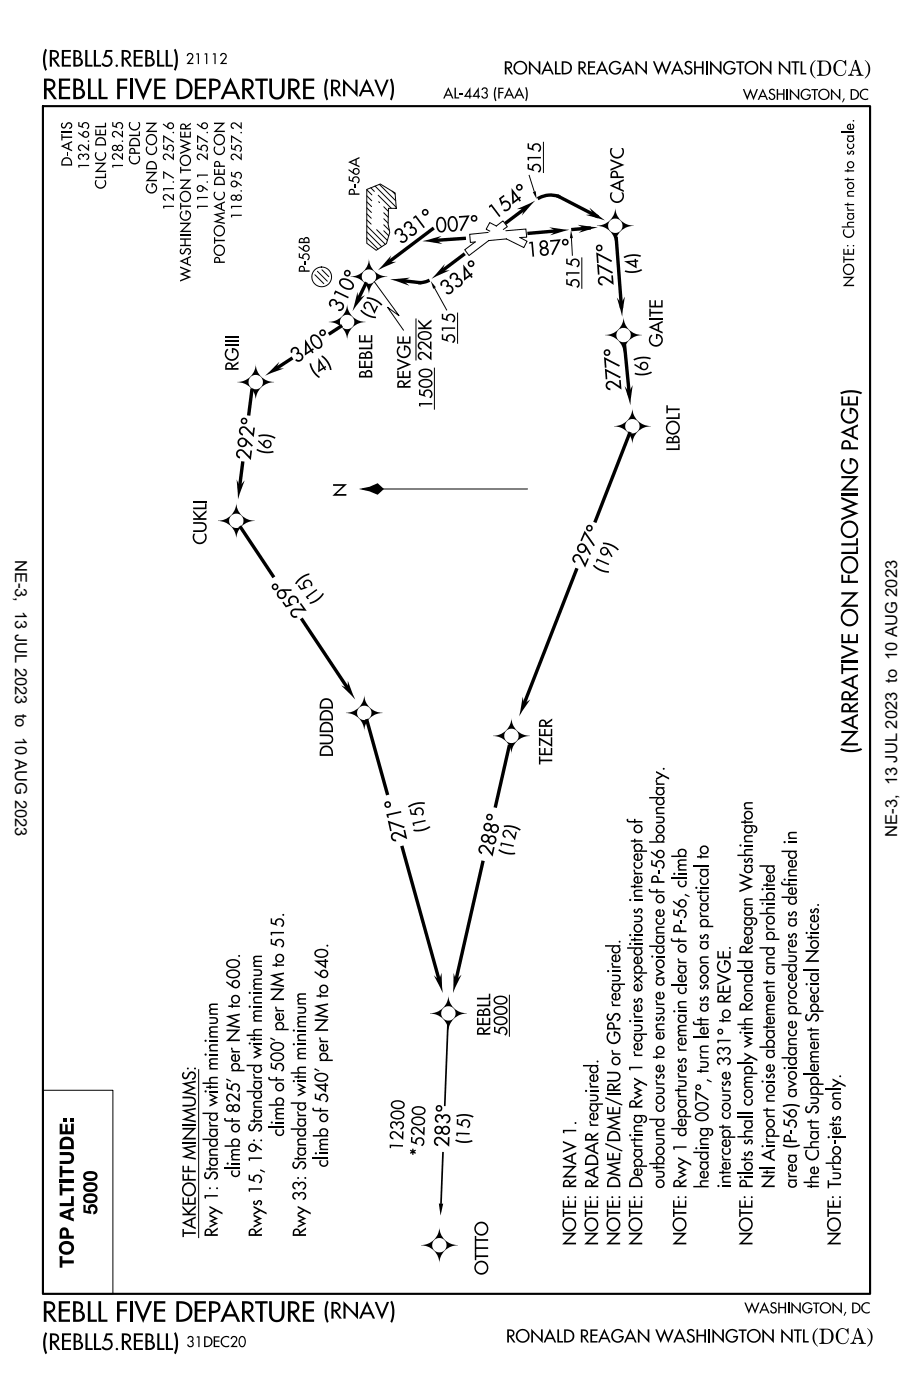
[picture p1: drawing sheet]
<svg xmlns="http://www.w3.org/2000/svg" width="137mm" height="210mm" viewBox="0 0 137 210" stroke-linecap="round" stroke-linejoin="round" font-family="sans-serif">
<g fill="none" stroke="#000" stroke-width=".15">
<path d="M54.9 35.6l1.7 1.7M54.9 30.2l.7 .7M54.9 31.1l.7 .7M54.9 33.8l.8 .8M54.9 28.4l.8 .8M54.9 28.4l2-.9 2.2 1.4 .2 2.3h-1.2v2.3l.2 1.3-.5 1.7-1.5 1-1.4-1.1zM54.9 29.3l.7 .7M54.9 34.7l2.2 2.2M54.9 32l.7 .7M54.9 32.9l.6 .6M55.5 28.1l.5 .5M55.7 34.6l2 2"/>
<path d="M56.1 27.9l3.2 3.1M56.4 34.4l1.6 1.6M56.6 29.2l2 2M56.7 30.2l.1 .1M56.8 27.6l2.4 2.4M57.4 34.5l.8 .8M57.4 31.8l.7 .7M57.4 32.7l.7 .7M57.4 33.6l.9 .9M57.4 30.9l.7 .7M58.7 28.6l.4 .5M73 34.8l-2.7 .3 .1 1.2 .7-.1-1.5 1.2 .6 .8 2.9-2.2 2.7-.2"/>
<path d="M75.4 34.3l.5-.4-.6-.8-1 .7-1-.5-.5 1 .5 .3M75.7 34.5l3-.2 .1 1.2-1 .1 1.1 .5-.5 1-2.6-1.3M79.2 26.3l.8 2.6M81.3 21.3v4.5M87.1 38.6v4.6M47.1 41.1l1.4 1.4M47.5 40.6l1.5 1.5M48.2 40.4l1 1M56 42.2l3.7 5.1-1.7-1.3 2.4 3.4M62.3 47.7v6.2M64.9 42.9l2 3.5M65 55.1v6.1"/>
<path d="M68.5 46.9v4.5M54.3 73.2h24.6M76.2 149v6.1M6.4 163.2h10.5v30.5h-10.5zM29.7 160.1v25.1"/>
<circle cx="48.2" cy="41.4" r="1.48"/>
</g>
<g fill="#000">
<path d="M79.7 28.7l.5-.1 .1 1.2zM85.5 34.5l.3 1.2h-.5zM64.5 42.1l.7 .9-.3 .2zM65.7 180.1l.3 .1 .3-.1-.4 1.9z"/>
<path d="M6.8 7.3l.2 .2a3.9 3.9 0 0 0 0 2.9l-.2 .2a4 4 0 0 1 0-3.3z" fill-rule="evenodd"/>
<path d="M21.9 18.4h1.7l-1.3 1.2h1.2v.2h-1.7l1.3-1.2h-1.2z" fill-rule="evenodd"/>
<path d="M26 7.5l.3-.2a4 4 0 0 1 0 3.3l-.3-.2a3.9 3.9 0 0 0 0-2.9z" fill-rule="evenodd"/>
<path d="M32 18.4h1.7l-1.3 1.2h1.3v.2h-1.7l1.2-1.2h-1.2z" fill-rule="evenodd"/>
<path d="M34.5 11.6l-1.5 3.2h.4l.4-.8h1.4l.4 .8h.4zM34.5 12.4l.6 1.3h-1.2z" fill-rule="evenodd"/>
<path d="M49.5 11.9v2.5h.4v-1h.1l.7 1h.4l-.8-1.1a.73 .73 0 0 0 .6-.9 .73 .73 0 0 0-1-.5zM49.9 12.2a.54 .54 0 0 1 .5 .1 .54 .54 0 0 1 .2 .6l-.3 .1-.4 .1z" fill-rule="evenodd"/>
<path d="M51.3 11.8l1.9 1.9v-1.8h.3v2.6l-1.8-2v1.9h-.4z" fill-rule="evenodd"/>
<path d="M54.9 11.8l-1.2 2.6h.3l.3-.6h1.2l.2 .6h.4zM54.9 12.5l.4 1h-.9z" fill-rule="evenodd"/>
<path d="M56 11.9h.4l.7 1.9 .7-1.9h.4l-1.1 2.6z" fill-rule="evenodd"/>
<path d="M58.4 11.9l.2-.2a3.9 3.9 0 0 1 0 3.3l-.2-.1a3.9 3.9 0 0 0 0-3z" fill-rule="evenodd"/>
<path d="M67.1 13l-.8 1.7h.2l.2-.4h.8l.2 .4h.2zM67.1 13.5l.3 .6h-.6z" fill-rule="evenodd"/>
<path d="M68 13.1h.2v1.5h.5v.1h-.7z" fill-rule="evenodd"/>
<path d="M68.8 14h.5v.1h-.5z" fill-rule="evenodd"/>
<path d="M70.4 13l-1 1.5h.8v.2h.2v-.2h.2v-.2h-.2zM70.2 13.7v.6h-.4z" fill-rule="evenodd"/>
<path d="M71.7 13l-1 1.5h.8v.2h.2v-.2h.1v-.2h-.1zM71.5 13.7v.6h-.5z" fill-rule="evenodd"/>
<path d="M72.2 13.2a.46 .46 0 0 1 .7 0 .46 .46 0 0 1-.1 .7 .5 .5 0 0 1 0 .8 .5 .5 0 0 1-.8-.4h.2a.32 .32 0 0 0 .4 .3 .32 .32 0 0 0 .3-.4 .32 .32 0 0 0-.4-.2v-.2a.28 .28 0 0 0 .3-.3 .28 .28 0 0 0-.2-.3 .28 .28 0 0 0-.3 .3h-.2z" fill-rule="evenodd"/>
<path d="M74.2 13l.1 .1a2.58 2.58 0 0 0 0 1.9l-.1 .2a2.57 2.57 0 0 1 0-2.2z" fill-rule="evenodd"/>
<path d="M74.6 13.1h.8v.2h-.6v.5h.5v.1h-.5v.8h-.2z" fill-rule="evenodd"/>
<path d="M76.2 13l-.8 1.7h.2l.2-.4h.8l.2 .4h.2zM76.2 13.5l.3 .6h-.6z" fill-rule="evenodd"/>
<path d="M77.7 13l-.8 1.7h.3l.1-.4h.8l.2 .4h.2zM77.7 13.5l.3 .6h-.6z" fill-rule="evenodd"/>
<path d="M78.6 13.1l.2-.1a2.57 2.57 0 0 1 0 2.2l-.2-.2a2.54 2.54 0 0 0 0-1.9z" fill-rule="evenodd"/>
<path d="M79.2 9.1l1.4 1.5v-1.4h.3v2l-1.5-1.5v1.4h-.2z" fill-rule="evenodd"/>
<path d="M82 9.1l-1 2h.3l.2-.5h.9l.2 .5h.3zM82 9.6l.3 .8h-.7z" fill-rule="evenodd"/>
<path d="M90.1 9.1l-.9 2h.2l.3-.5h.9l.2 .5h.3zM90.1 9.6l.4 .8h-.7z" fill-rule="evenodd"/>
<path d="M94 9.1l-.9 2h.2l.2-.5h1l.2 .5h.2zM94 9.6l.4 .8h-.8z" fill-rule="evenodd"/>
<path d="M95.1 9.1l1.5 1.5v-1.4h.2v2l-1.4-1.5v1.4h-.3z" fill-rule="evenodd"/>
<path d="M101.4 9.1l-1 2h.3l.2-.5h.9l.2 .5h.3zM101.4 9.6l.3 .8h-.7z" fill-rule="evenodd"/>
<path d="M106.3 9.1l1.4 1.5v-1.4h.3v2l-1.5-1.5v1.4h-.2z" fill-rule="evenodd"/>
<path d="M113.8 9.1l1.4 1.5v-1.4h.3v2l-1.5-1.5v1.4h-.2z" fill-rule="evenodd"/>
<path d="M114.2 13.2l-.8 1.8h.2l.2-.5h.8l.1 .5h.3zM114.2 13.7l.3 .7h-.6z" fill-rule="evenodd"/>
<path d="M116.6 9.1l1.4 1.5v-1.4h.3v2l-1.5-1.5v1.4h-.2z" fill-rule="evenodd"/>
<path d="M118.2 13.3l1.2 1.2v-1.2h.2v1.7l-1.2-1.3v1.3h-.2z" fill-rule="evenodd"/>
<path d="M124.4 13.3l1.2 1.2v-1.2h.2v1.7l-1.2-1.3v1.3h-.2z" fill-rule="evenodd"/>
<path d="M126 19.7h1.8v.2h-1.8z" fill-rule="evenodd"/>
<path d="M9.1 21.9l1.7 .8v-.3l-.4-.1v-.8l.4-.2v-.2zM9.5 21.9l.7-.3v.6z" fill-rule="evenodd"/>
<path d="M14.3 24.3h1.6l-1.2 1.2h1.2v.3h-1.7l1.2-1.2h-1.1z" fill-rule="evenodd"/>
<path d="M21.9 25.7h1.7l-1.3 1.2h1.2v.2h-1.7l1.3-1.2h-1.2z" fill-rule="evenodd"/>
<path d="M26.9 39.1l1.7 .8v-.3l-.4-.1v-.8l.4-.2v-.2zM27.3 39.1l.7-.3v.6z" fill-rule="evenodd"/>
<path d="M27 33.3h1.6l-1.2 1.2h1.2v.2h-1.7l1.2-1.2h-1.1z" fill-rule="evenodd"/>
<path d="M27 26.9h1.6l-1.2 1.2h1.2v.2h-1.7l1.2-1.2h-1.1z" fill-rule="evenodd"/>
<path d="M31.9 30.9l1.8 .8v-.2l-.5-.2v-.8l.5-.2v-.2zM32.4 30.9l.7-.3v.6z" fill-rule="evenodd"/>
<path d="M31.9 32.1l1.8-.4v.3l-1.1 .1 1.1 .5-1.1 .5 1.1 .2v.2l-1.8-.3 1.3-.6z" fill-rule="evenodd"/>
<path d="M52.1 24.3l1.7 .8v-.3l-.4-.2v-.7l.4-.2v-.2zM52.5 24.3l.7-.3v.6z" fill-rule="evenodd"/>
<path d="M63.2 36.1l2.9-.8-.6 .5v.3l.7 .4z" fill-rule="evenodd"/>
<path d="M77.4 31.3l2.7-1.3-2 2.3 .3-.8-.2-.2z" fill-rule="evenodd"/>
<path d="M82.2 34l3 .4-2.9 .8 .7-.4-.1-.4z" fill-rule="evenodd"/>
<path d="M89.4 33.8a2.73 2.73 0 0 0 2.7-2.8 2.85 2.85 0 0 0 .8 2 1.11 1.11 0 0 0-1.5-.1 1.11 1.11 0 0 0-.2 1.5l.1 .2a2.93 2.93 0 0 0-1.9-.8z" fill-rule="evenodd"/>
<path d="M86.5 33.6l3 .4-2.9 .9 .6-.5v-.4z" fill-rule="evenodd"/>
<path d="M88.2 31.1l2.4 1.9-2.9-.8 .8-.1 .1-.3z" fill-rule="evenodd"/>
<path d="M92.9 33a3.2 3.2 0 0 0 1.9 .8 2.7 2.7 0 0 0-2.7 2.7 3.5 3.5 0 0 0-.8-1.9 1.11 1.11 0 0 0 1.6-.1 1.11 1.11 0 0 0 0-1.5z" fill-rule="evenodd"/>
<path d="M91.3 27.8l2.1 .9v-.2l-.6-.3v-.9l.6-.2v-.3zM91.8 27.8l.8-.4v.7z" fill-rule="evenodd"/>
<path d="M126 33.9h.9l-.1-.4 .1-.2 .9-.1v.2h-.6a.27 .27 0 0 0-.3 .3 .27 .27 0 0 0 .4 .2h.5v.2h-1.8z" fill-rule="evenodd"/>
<path d="M35.5 57.2a2.7 2.7 0 0 0 2.8-2.7 3.4 3.4 0 0 0 .7 1.9 1.11 1.11 0 0 0-1.5 .1 1.11 1.11 0 0 0 0 1.5 3.3 3.3 0 0 0-2-.8z" fill-rule="evenodd"/>
<path d="M39.7 56.2l2.1-2.1-.3 .7 .2 .3h.8z" fill-rule="evenodd"/>
<path d="M37.5 58a1.1 1.1 0 0 0 1.4 0 1.1 1.1 0 0 0 .3-1.4l-.1-.3a2.92 2.92 0 0 0 1.9 .9 2.73 2.73 0 0 0-2.7 2.7 2.87 2.87 0 0 0-.8-1.9z" fill-rule="evenodd"/>
<path d="M49.2 48.2a2.73 2.73 0 0 0 2.8-2.8 2.87 2.87 0 0 0 .8 2 1.11 1.11 0 0 0-1.6 0 1.11 1.11 0 0 0 0 1.6h-.1a2.91 2.91 0 0 0-1.9-.8z" fill-rule="evenodd"/>
<path d="M52.8 47.4a3.2 3.2 0 0 0 1.9 .8 2.7 2.7 0 0 0-2.7 2.7 3.5 3.5 0 0 0-.8-1.9 1.11 1.11 0 0 0 1.5-.1 1.11 1.11 0 0 0 .1-1.5z" fill-rule="evenodd"/>
<path d="M52.5 41.4a2.74 2.74 0 0 0 2.7-2.7 2.87 2.87 0 0 0 .8 1.9 1.11 1.11 0 0 0-1.5 0 1.11 1.11 0 0 0 0 1.6l-.1 .1a2.92 2.92 0 0 0-1.9-.9z" fill-rule="evenodd"/>
<path d="M53.5 43.7l.1 .7 .3 .2 .7-.4-1.8 2.4z" fill-rule="evenodd"/>
<path d="M56 40.6a3.2 3.2 0 0 0 2 .8 2.7 2.7 0 0 0-2.8 2.7 3.5 3.5 0 0 0-.7-1.9 1.08 1.08 0 0 0 1.5 0 1.08 1.08 0 0 0 0-1.5z" fill-rule="evenodd"/>
<path d="M58.6 38.2l-.3 .7 .2 .3h.8l-2.7 1.3z" fill-rule="evenodd"/>
<path d="M58.4 41.8l3-.2-.7 .3-.1 .3 .7 .6z" fill-rule="evenodd"/>
<path d="M66.6 39.5l-.3 .7 .2 .3h.8l-2.7 1.2z" fill-rule="evenodd"/>
<path d="M92.3 44.5l.5 .6h.3l.4-.7-.4 3z" fill-rule="evenodd"/>
<path d="M90.6 50.1a2.7 2.7 0 0 0 2.7-2.7 3.4 3.4 0 0 0 .8 2 1.11 1.11 0 0 0-1.6 0 1.11 1.11 0 0 0 0 1.6 3.2 3.2 0 0 0-1.9-.9z" fill-rule="evenodd"/>
<path d="M94.1 49.4v-.1a2.93 2.93 0 0 0 2 .9 2.73 2.73 0 0 0-2.8 2.7 2.91 2.91 0 0 0-.8-2h.1a1.08 1.08 0 0 0 1.5 0 1.08 1.08 0 0 0 0-1.5z" fill-rule="evenodd"/>
<path d="M97.1 49l2.1 .9v-.2l-.5-.3v-.9l.5-.2v-.3zM97.6 49l.8-.4v.7z" fill-rule="evenodd"/>
<path d="M125.7 58.8a3.9 3.9 0 0 1 3.3 0l-.1 .2a3.9 3.9 0 0 0-3 0z" fill-rule="evenodd"/>
<path d="M32.6 77.9a2.73 2.73 0 0 0 2.8-2.7 2.91 2.91 0 0 0 .8 2 1.1 1.1 0 0 0-1.5-.1 1.1 1.1 0 0 0-.2 1.5l.1 .2a2.91 2.91 0 0 0-2-.9z" fill-rule="evenodd"/>
<path d="M36.2 77.1a3.3 3.3 0 0 0 1.9 .9 2.7 2.7 0 0 0-2.7 2.7 3.4 3.4 0 0 0-.8-2 1.11 1.11 0 0 0 1.6 0 1.11 1.11 0 0 0 0-1.6z" fill-rule="evenodd"/>
<path d="M35.4 71.8l.3 .7h.4l.5-.6-1 2.9z" fill-rule="evenodd"/>
<path d="M38.5 67.2a3.1 3.1 0 0 0 2.4 .3l.1 .2a3.2 3.2 0 0 1-2.6-.3z" fill-rule="evenodd"/>
<path d="M49.9 72.5h2l-1.6 1.4h1.5v.3h-2l1.5-1.5h-1.4z" fill-rule="evenodd"/>
<path d="M53.7 73.2l1.6-.3 1.2-.6 1 .9-1 .9-1.2-.6z" fill-rule="evenodd"/>
<path d="M91.9 63.8a2.73 2.73 0 0 0 2.8-2.7 2.91 2.91 0 0 0 .8 1.9 1.11 1.11 0 0 0-1.6 0 1.11 1.11 0 0 0 0 1.6l-.1 .1a2.93 2.93 0 0 0-1.9-.9z" fill-rule="evenodd"/>
<path d="M93.9 64.6a1.11 1.11 0 0 0 1.5-.1 1.11 1.11 0 0 0 .1-1.5 3.2 3.2 0 0 0 1.9 .8 2.71 2.71 0 0 0-2.7 2.7 3.4 3.4 0 0 0-.8-1.9z" fill-rule="evenodd"/>
<path d="M93.5 57.8l.5 .6h.3l.4-.8-.3 3.1z" fill-rule="evenodd"/>
<path d="M125.8 64.7l2.6 1.2v-.3l-.6-.3v-1.2l.6-.3v-.3zM126.5 64.7l1-.5v.9z" fill-rule="evenodd"/>
<path d="M125.9 71.3h2.6l-2 1.8h1.9v.3h-2.6l1.9-1.8h-1.8z" fill-rule="evenodd"/>
<path d="M125.9 88.6h2.6l-2 1.9h1.9v.3h-2.6l1.9-1.8h-1.8z" fill-rule="evenodd"/>
<path d="M51.8 106.7a2.73 2.73 0 0 0 2.7-2.7 2.89 2.89 0 0 0 .8 1.9 1.11 1.11 0 0 0-1.5 0 1.11 1.11 0 0 0 0 1.6l-.1 .1a2.93 2.93 0 0 0-1.9-.9z" fill-rule="evenodd"/>
<path d="M51.1 102.6l.7 .3 .3-.2v-.8l1.1 2.8z" fill-rule="evenodd"/>
<path d="M53.8 107.5a1.11 1.11 0 0 0 1.5-.1 1.11 1.11 0 0 0 0-1.5 3.2 3.2 0 0 0 2 .8 2.71 2.71 0 0 0-2.8 2.7 3.4 3.4 0 0 0-.7-1.9z" fill-rule="evenodd"/>
<path d="M73.8 110.1a2.73 2.73 0 0 0 2.7-2.7 2.89 2.89 0 0 0 .9 2h-.1a1.08 1.08 0 0 0-1.5 0 1.08 1.08 0 0 0 0 1.5l-.1 .1a2.93 2.93 0 0 0-1.9-.9z" fill-rule="evenodd"/>
<path d="M75.8 110.9a1.11 1.11 0 0 0 1.5 0 1.11 1.11 0 0 0 .1-1.6 3.2 3.2 0 0 0 1.9 .9 2.7 2.7 0 0 0-2.8 2.7 3.5 3.5 0 0 0-.7-2z" fill-rule="evenodd"/>
<path d="M78.2 104.3l.2 .7 .3 .2 .7-.5-1.7 2.5z" fill-rule="evenodd"/>
<path d="M97.2 119.3v.2h1.2a.61 .61 0 0 0-.2 .8 .61 .61 0 0 0 .9 .2 .55 .55 0 0 0 .4-.4 .55 .55 0 0 0-.3-.6h.3v-.2zM98.4 119.9a.45 .45 0 0 1 .9 0 .45 .45 0 0 1-.9 0z" fill-rule="evenodd"/>
<path d="M125.9 112a3.9 3.9 0 0 0 3 0l.1 .2a4 4 0 0 1-3.3 0z" fill-rule="evenodd"/>
<path d="M125.8 108l2.6 1.2v-.3l-.6-.3v-1.1l.6-.3v-.4zM126.5 108l1-.4v.9z" fill-rule="evenodd"/>
<path d="M125.8 102.1l2.6 1.2v-.3l-.6-.3v-1.2l.6-.3v-.3zM126.5 102.1l1-.5v.9z" fill-rule="evenodd"/>
<path d="M125.9 109.4h2.6l-2 1.8h1.9v.4h-2.6l1.9-1.9h-1.8z" fill-rule="evenodd"/>
<path d="M74.6 127.3l.1-.2a3.2 3.2 0 0 0 2.3 .5l.1 .2a3.2 3.2 0 0 1-2.5-.5z" fill-rule="evenodd"/>
<path d="M75 126.1l1.9 .4v.2l-1.8-.3v.3l-.2-.2z" fill-rule="evenodd"/>
<path d="M93.8 122.6h.3a.22 .22 0 0 0 0 .2 .22 .22 0 0 0 .3 .1h.5v-.3h.2v.3h1v.2h-1v.1h-.2v-.1h-.6a.38 .38 0 0 1-.4-.1 .38 .38 0 0 1-.1-.4z" fill-rule="evenodd"/>
<path d="M97.1 133.1h.3l-.1 .2 .2 .1h.7v-.3h.2v.3h1.1v.2h-1.1v.1h-.2v-.1h-.6a.38 .38 0 0 1-.4-.1 .38 .38 0 0 1-.1-.4z" fill-rule="evenodd"/>
<path d="M97.2 125.9v.2h2.3v-.2h-.3a.63 .63 0 0 0 .1-.9 .63 .63 0 0 0-.9 0l-.3 .4 .1 .3 .2 .2zM98.4 125.5a.45 .45 0 0 1 .9 0 .45 .45 0 0 1-.9 0z" fill-rule="evenodd"/>
<path d="M100.5 128.1v.2h2.3v-.2h-.3a.63 .63 0 0 0 .1-.9 .63 .63 0 0 0-.9-.1l-.3 .4 .1 .3 .2 .3zM101.7 127.6a.45 .45 0 0 1 .9 0 .45 .45 0 0 1-.9 0z" fill-rule="evenodd"/>
<path d="M110.4 127.9h1.1a.46 .46 0 0 1-.1-.6 .46 .46 0 0 1 .5-.2h.8v.2h-.8a.34 .34 0 0 0-.3 .4 .34 .34 0 0 0 .5 .2h.6v.2h-2.3z" fill-rule="evenodd"/>
<path d="M113.7 136.6h1.1a.46 .46 0 0 1-.1-.5 .46 .46 0 0 1 .5-.3h.8v.2h-.8a.34 .34 0 0 0-.3 .4 .34 .34 0 0 0 .5 .2h.6v.2h-2.3z" fill-rule="evenodd"/>
<path d="M113.7 134.6v.2h2.3v-.2h-.3a.61 .61 0 0 0 .2-.9 .61 .61 0 0 0-.8-.1 .55 .55 0 0 0-.5 .4 .55 .55 0 0 0 .3 .6zM114.9 134.2a.45 .45 0 0 1 .9 0 .45 .45 0 0 1-.9 0z" fill-rule="evenodd"/>
<path d="M113.7 129.5v.2h1.2a.6 .6 0 0 0-.2 .9 .6 .6 0 0 0 .9 .1 .55 .55 0 0 0 .4-.4 .55 .55 0 0 0-.3-.6h.3v-.2zM114.9 130.1a.45 .45 0 0 1 .9 0 .45 .45 0 0 1-.9 0z" fill-rule="evenodd"/>
<path d="M116.9 132h.3a.22 .22 0 0 0 0 .3 .22 .22 0 0 0 .3 0h.5v-.3h.2v.3h1.1v.2h-1.1v.1h-.2v-.1h-.6a.38 .38 0 0 1-.4-.1 .38 .38 0 0 1-.1-.4z" fill-rule="evenodd"/>
<path d="M117 134.2v.2h1.2a.61 .61 0 0 0-.2 .8 .61 .61 0 0 0 .9 .2 .55 .55 0 0 0 .4-.4 .55 .55 0 0 0-.2-.6h.2v-.2zM118.2 134.8a.45 .45 0 0 1 .9 0 .45 .45 0 0 1-.9 0z" fill-rule="evenodd"/>
<path d="M117 127.3v.2h1.2a.61 .61 0 0 0-.2 .9 .61 .61 0 0 0 .9 .1 .55 .55 0 0 0 .4-.4 .55 .55 0 0 0-.2-.6h.2v-.2zM118.2 127.9a.45 .45 0 0 1 .9 0 .45 .45 0 0 1-.9 0z" fill-rule="evenodd"/>
<path d="M33.8 152.1l2.1-.4v.3l-1.3 .2 1.3 .6-1.3 .6 1.3 .2v.3l-2.1-.4 1.6-.7z" fill-rule="evenodd"/>
<path d="M36.9 154.9h1.2a.46 .46 0 0 1-.2-.6 .46 .46 0 0 1 .5-.3h.8v.2h-.7a.34 .34 0 0 0-.4 .4 .34 .34 0 0 0 .5 .3h.6v.2h-2.3z" fill-rule="evenodd"/>
<path d="M36.9 159.4v.2h1.2a.6 .6 0 0 0-.1 .8 .6 .6 0 0 0 .8 .2 .55 .55 0 0 0 .4-.5 .55 .55 0 0 0-.2-.5h.2v-.2zM38.1 160a.45 .45 0 0 1 .9 0 .45 .45 0 0 1-.9 0z" fill-rule="evenodd"/>
<path d="M40.4 146l2.1-.4v.2l-1.3 .3 1.3 .6-1.3 .6 1.3 .2v.3l-2.1-.5 1.6-.6z" fill-rule="evenodd"/>
<path d="M47 150.6l2.1-.4v.2l-1.3 .3 1.3 .6-1.3 .6 1.3 .2v.3l-2.1-.4 1.6-.7z" fill-rule="evenodd"/>
<path d="M64.9 146l.6 .5 .3-.1 .3-.8 .2 3z" fill-rule="evenodd"/>
<path d="M67.9 145.6l.2 .8h.4l.6-.5-1.3 2.7z" fill-rule="evenodd"/>
<path d="M64.4 151.6a2.7 2.7 0 0 0 2.7-2.7 3.5 3.5 0 0 0 .8 2 1.11 1.11 0 0 0-1.6 0 1.11 1.11 0 0 0 0 1.6 3.2 3.2 0 0 0-1.9-.9z" fill-rule="evenodd"/>
<path d="M66.3 152.5a1.11 1.11 0 0 0 1.5 0 1.11 1.11 0 0 0 .2-1.4l-.1-.3a2.93 2.93 0 0 0 2 .9 2.73 2.73 0 0 0-2.8 2.7 2.87 2.87 0 0 0-.8-1.9z" fill-rule="evenodd"/>
<path d="M87.3 159.4v.2h1.2a.6 .6 0 0 0-.2 .9 .6 .6 0 0 0 .9 .1 .55 .55 0 0 0 .4-.4 .55 .55 0 0 0-.3-.6h.2v-.2zM88.5 160a.45 .45 0 0 1 .9 0 .45 .45 0 0 1-.9 0z" fill-rule="evenodd"/>
<path d="M90.6 141.5v.2h1.2a.6 .6 0 0 0-.2 .8 .6 .6 0 0 0 .9 .2 .55 .55 0 0 0 .4-.4 .55 .55 0 0 0-.3-.6h.2v-.2zM91.8 142.1a.45 .45 0 0 1 .9 0 .45 .45 0 0 1-.9 0z" fill-rule="evenodd"/>
<path d="M93.9 141.8v.2h1.2a.6 .6 0 0 0-.2 .8 .6 .6 0 0 0 .9 .2 .55 .55 0 0 0 .4-.4 .55 .55 0 0 0-.3-.6h.2v-.2zM95.1 142.4a.45 .45 0 0 1 .9 0 .45 .45 0 0 1-.9 0z" fill-rule="evenodd"/>
<path d="M97.2 141.5v.2h1.2a.61 .61 0 0 0-.2 .9 .61 .61 0 0 0 .9 .1 .55 .55 0 0 0 .4-.4 .55 .55 0 0 0-.3-.6h.3v-.2zM98.4 142.1a.45 .45 0 0 1 .9 0 .45 .45 0 0 1-.9 0z" fill-rule="evenodd"/>
<path d="M100.4 140.5l.3-.1-.1 .3 .2 .1h.7v-.4h.2v.4h1.1v.2h-1.1v.1h-.2v-.1h-.6a.38 .38 0 0 1-.4-.1 .38 .38 0 0 1-.1-.4z" fill-rule="evenodd"/>
<path d="M103.7 152.9h.3l-.1 .2 .3 .1h.6v-.3h.2v.3h1.1v.2h-1.1v.1h-.2v-.1h-.6a.38 .38 0 0 1-.4-.1 .38 .38 0 0 1-.1-.4z" fill-rule="evenodd"/>
<path d="M110.4 153.2h1.1a.46 .46 0 0 1-.1-.6 .46 .46 0 0 1 .5-.2h.8v.2h-.8a.34 .34 0 0 0-.3 .4 .34 .34 0 0 0 .5 .2h.6v.2h-2.3z" fill-rule="evenodd"/>
<path d="M110.4 143.8v.2h1.2a.6 .6 0 0 0-.2 .8 .6 .6 0 0 0 .9 .2 .55 .55 0 0 0 .4-.5 .55 .55 0 0 0-.3-.5h.3v-.2zM111.6 144.4a.45 .45 0 0 1 .9 0 .45 .45 0 0 1-.9 0z" fill-rule="evenodd"/>
<path d="M113.7 156.6v.2h2.3v-.2h-.3a.61 .61 0 0 0 .2-.8 .61 .61 0 0 0-.8-.2 .55 .55 0 0 0-.5 .5 .55 .55 0 0 0 .3 .5zM114.9 156.2a.45 .45 0 0 1 .9 0 .45 .45 0 0 1-.9 0z" fill-rule="evenodd"/>
<path d="M113.7 141.8v.2h1.2a.6 .6 0 0 0-.2 .8 .6 .6 0 0 0 .9 .2 .55 .55 0 0 0 .4-.5 .55 .55 0 0 0-.3-.5h.3v-.2zM114.9 142.4a.45 .45 0 0 1 .9 0 .45 .45 0 0 1-.9 0z" fill-rule="evenodd"/>
<path d="M117 158.2v.2h1.2a.61 .61 0 0 0-.2 .9 .61 .61 0 0 0 .9 .1 .55 .55 0 0 0 .4-.4 .55 .55 0 0 0-.2-.6h.2v-.2zM118.2 158.8a.45 .45 0 0 1 .9 0 .45 .45 0 0 1-.9 0z" fill-rule="evenodd"/>
<path d="M117 144.3v.2h1.2a.61 .61 0 0 0-.2 .9 .61 .61 0 0 0 .9 .1 .55 .55 0 0 0 .4-.4 .55 .55 0 0 0-.2-.6h.2v-.2zM118.2 144.9a.45 .45 0 0 1 .9 0 .45 .45 0 0 1-.9 0z" fill-rule="evenodd"/>
<path d="M27.3 168.8h2.1l-1.6 1.5h1.5v.3h-2.1l1.6-1.5h-1.5z" fill-rule="evenodd"/>
<path d="M27.2 171.8l2.1-.4v.2l-1.3 .3 1.3 .6-1.3 .6 1.3 .2v.3l-2.1-.4 1.6-.7z" fill-rule="evenodd"/>
<path d="M27.2 166.2l2.1-.4v.3l-1.3 .2 1.3 .6-1.3 .6 1.3 .2v.3l-2.1-.4 1.6-.7z" fill-rule="evenodd"/>
<path d="M27.2 162.2l2.1-.4v.2l-1.3 .3 1.3 .6-1.3 .6 1.3 .2v.3l-2.1-.5 1.6-.6z" fill-rule="evenodd"/>
<path d="M30.3 162h1.2a.46 .46 0 0 1-.2-.5 .46 .46 0 0 1 .5-.3h.8v.2h-.7a.34 .34 0 0 0-.4 .4 .34 .34 0 0 0 .5 .2h.6v.2h-2.3z" fill-rule="evenodd"/>
<path d="M30.3 170.4v.2h1.2a.61 .61 0 0 0-.1 .9 .61 .61 0 0 0 .8 .1 .55 .55 0 0 0 .4-.4 .55 .55 0 0 0-.2-.6h.2v-.2zM31.5 171a.45 .45 0 0 1 .9 0 .45 .45 0 0 1-.9 0z" fill-rule="evenodd"/>
<path d="M30.3 166.5v.3h1.2a.61 .61 0 0 0-.1 .8 .61 .61 0 0 0 .8 .2 .55 .55 0 0 0 .4-.5 .55 .55 0 0 0-.2-.5h.2v-.3zM31.5 167.1a.45 .45 0 0 1 .9 0 .45 .45 0 0 1-.9 0z" fill-rule="evenodd"/>
<path d="M33.6 167.3h.2a.22 .22 0 0 0 0 .3 .22 .22 0 0 0 .3 .1h.5v-.4h.3v.4h1v.2h-1v.1h-.3v-.1h-.6a.36 .36 0 0 1-.4-.1 .36 .36 0 0 1 0-.5z" fill-rule="evenodd"/>
<path d="M33.6 171.4v.3h2.3v-.3h-.2a.63 .63 0 0 0 .1-.9 .63 .63 0 0 0-.9 0l-.3 .4v.3l.2 .2zM34.8 171a.45 .45 0 0 1 .9 0 .45 .45 0 0 1-.9 0z" fill-rule="evenodd"/>
<path d="M36.9 163.3v.2h1.2a.6 .6 0 0 0-.1 .8 .6 .6 0 0 0 .8 .2 .55 .55 0 0 0 .4-.5 .55 .55 0 0 0-.2-.5h.2v-.2zM38.1 163.9a.45 .45 0 0 1 .9 0 .45 .45 0 0 1-.9 0z" fill-rule="evenodd"/>
<path d="M40.2 161.2h.2a.22 .22 0 0 0 0 .3 .22 .22 0 0 0 .3 0h.6v-.3h.2v.3h1v.2h-1v.2h-.2v-.2h-.7a.36 .36 0 0 1-.4-.1 .36 .36 0 0 1 0-.4z" fill-rule="evenodd"/>
<path d="M40.2 165.3v.2h2.3v-.2h-.2a.61 .61 0 0 0 .1-.9 .61 .61 0 0 0-.8-.1 .55 .55 0 0 0-.4 .4 .55 .55 0 0 0 .2 .6zM41.4 164.9a.45 .45 0 0 1 .9 0 .45 .45 0 0 1-.9 0z" fill-rule="evenodd"/>
<path d="M43.5 160.5h1.2a.46 .46 0 0 1-.2-.6 .46 .46 0 0 1 .5-.3h.8v.3h-.7a.34 .34 0 0 0-.4 .4 .34 .34 0 0 0 .5 .2h.6v.2h-2.3z" fill-rule="evenodd"/>
<path d="M43.5 168.9v.2h1.2a.6 .6 0 0 0-.1 .8 .6 .6 0 0 0 .8 .2 .55 .55 0 0 0 .4-.4 .55 .55 0 0 0-.2-.6h.2v-.2zM44.7 169.5a.45 .45 0 0 1 .9 0 .45 .45 0 0 1-.9 0z" fill-rule="evenodd"/>
<path d="M43.5 165v.2h1.2a.6 .6 0 0 0-.1 .8 .6 .6 0 0 0 .8 .2 .55 .55 0 0 0 .4-.4 .55 .55 0 0 0-.2-.6h.2v-.2zM44.7 165.6a.45 .45 0 0 1 .9 0 .45 .45 0 0 1-.9 0z" fill-rule="evenodd"/>
<path d="M46.8 165.8h.2a.22 .22 0 0 0 0 .3 .22 .22 0 0 0 .3 0h.6v-.3h.2v.3h1v.3h-1v.1h-.2v-.1h-.7a.38 .38 0 0 1-.4-.2 .38 .38 0 0 1 0-.4z" fill-rule="evenodd"/>
<path d="M46.8 169.9v.2h2.3v-.2h-.2a.61 .61 0 0 0 .1-.8 .61 .61 0 0 0-.8-.2 .55 .55 0 0 0-.4 .4 .55 .55 0 0 0 .2 .6zM48 169.5a.45 .45 0 0 1 .9 0 .45 .45 0 0 1-.9 0z" fill-rule="evenodd"/>
<path d="M68.3 170.5a3.1 3.1 0 0 0 2.3 .1l.2 .2a3.2 3.2 0 0 1-2.7-.1z" fill-rule="evenodd"/>
<path d="M68.3 169.5l2 .1v.2l-1.8-.1v.4l-.2-.2z" fill-rule="evenodd"/>
<path d="M90.6 171.1l2.6 1.1-.1 .2-2.5-1.1z" fill-rule="evenodd"/>
<path d="M90.6 164.2l2.6 1.1-.1 .2-2.5-1.1z" fill-rule="evenodd"/>
<path d="M97.2 174.1v.2h2.3v-.2h-.3a.63 .63 0 0 0 .1-.9 .63 .63 0 0 0-.9-.1l-.3 .4 .1 .3 .2 .3zM98.4 173.7a.45 .45 0 0 1 .9 0 .45 .45 0 0 1-.9 0z" fill-rule="evenodd"/>
<path d="M97.2 167.4v.3h1.2a.61 .61 0 0 0-.2 .8 .61 .61 0 0 0 .9 .2 .55 .55 0 0 0 .4-.5 .55 .55 0 0 0-.3-.5h.3v-.3zM98.4 168.1a.45 .45 0 0 1 .9 0 .45 .45 0 0 1-.9 0z" fill-rule="evenodd"/>
<path d="M100.5 168.8v.3h1.2a.6 .6 0 0 0-.2 .8 .6 .6 0 0 0 .9 .1 .55 .55 0 0 0 .4-.4 .55 .55 0 0 0-.3-.5h.3v-.3zM101.7 169.4a.45 .45 0 0 1 .9 0 .45 .45 0 0 1-.9 0z" fill-rule="evenodd"/>
<path d="M103.8 177.5h1.1a.46 .46 0 0 1-.2-.6 .46 .46 0 0 1 .6-.2h.8v.2h-.8a.34 .34 0 0 0-.3 .4 .34 .34 0 0 0 .5 .2h.6v.2h-2.3z" fill-rule="evenodd"/>
<path d="M103.8 172.4v.2h1.2a.6 .6 0 0 0-.2 .8 .6 .6 0 0 0 .9 .2 .55 .55 0 0 0 .4-.4 .55 .55 0 0 0-.3-.6h.3v-.2zM105 173a.45 .45 0 0 1 .9 0 .45 .45 0 0 1-.9 0z" fill-rule="evenodd"/>
<path d="M110.4 170h1.1a.46 .46 0 0 1-.1-.5 .46 .46 0 0 1 .5-.3h.8v.2h-.8a.34 .34 0 0 0-.3 .4 .34 .34 0 0 0 .5 .2h.6v.3h-2.3z" fill-rule="evenodd"/>
<path d="M117.3 171.3a3.1 3.1 0 0 0 2.3 0l.2 .2a3.2 3.2 0 0 1-2.7 0z" fill-rule="evenodd"/>
<path d="M117.1 165.5a3.1 3.1 0 0 1 2.7 0l-.2 .2a3.2 3.2 0 0 0-2.3 0z" fill-rule="evenodd"/>
<path d="M120.3 176.9h1.1a.46 .46 0 0 1-.1-.6 .46 .46 0 0 1 .5-.3h.8v.2h-.8a.34 .34 0 0 0-.3 .4 .34 .34 0 0 0 .5 .3h.6v.2h-2.3z" fill-rule="evenodd"/>
<path d="M120.3 171.7l1.1-.1a.46 .46 0 0 1-.1-.5 .46 .46 0 0 1 .5-.3h.8v.2h-.8a.34 .34 0 0 0-.3 .4 .34 .34 0 0 0 .5 .3h.6v.2h-2.3z" fill-rule="evenodd"/>
<path d="M123.6 174v.2h2.3v-.2h-.2a.61 .61 0 0 0 .1-.8 .61 .61 0 0 0-.8-.2 .55 .55 0 0 0-.5 .4 .55 .55 0 0 0 .3 .6zM124.8 173.6a.45 .45 0 0 1 .9 0 .45 .45 0 0 1-.9 0z" fill-rule="evenodd"/>
<path d="M6.8 199.4l.3 .2a3.9 3.9 0 0 0 0 2.9l-.3 .2a4 4 0 0 1 0-3.3z" fill-rule="evenodd"/>
<path d="M26 199.6l.3-.2a4 4 0 0 1 0 3.3l-.3-.2a3.9 3.9 0 0 0 0-2.9z" fill-rule="evenodd"/>
<path d="M27.2 183l2.1 1v-.3l-.5-.2v-.9l.5-.3v-.2zM27.7 183l.9-.3v.7z" fill-rule="evenodd"/>
<path d="M34.5 194.6l-1.5 3.3h.4l.4-.8h1.4l.3 .8h.5zM34.5 195.4l.5 1.3h-1.1z" fill-rule="evenodd"/>
<path d="M49.6 194.9v2.5h.3v-1.1h.2l.7 1.1h.4l-.8-1.1a.73 .73 0 0 0 .6-.9 .73 .73 0 0 0-1-.5zM49.9 195.2a.51 .51 0 0 1 .7 .1 .51 .51 0 0 1 0 .6l-.7 .1z" fill-rule="evenodd"/>
<path d="M51.4 194.8l1.9 1.9v-1.8h.3v2.6l-1.9-2v1.9h-.3z" fill-rule="evenodd"/>
<path d="M54.9 194.7l-1.2 2.7h.4l.3-.7h1.1l.3 .7h.3zM54.9 195.4l.5 1h-.9z" fill-rule="evenodd"/>
<path d="M56.1 194.9h.3l.8 1.8 .7-1.8h.3l-1 2.6z" fill-rule="evenodd"/>
<path d="M58.4 194.9l.3-.2a4 4 0 0 1 0 3.3l-.3-.2a3.9 3.9 0 0 0 0-2.9z" fill-rule="evenodd"/>
<path d="M63 186.4a2.73 2.73 0 0 0 2.8-2.8 2.89 2.89 0 0 0 .8 2 1.14 1.14 0 0 0-1.9 .5v.5l.3 .6a2.91 2.91 0 0 0-2-.8z" fill-rule="evenodd"/>
<path d="M66.6 185.6a3.2 3.2 0 0 0 1.9 .8 2.7 2.7 0 0 0-2.7 2.7 3.4 3.4 0 0 0-.8-2 1.11 1.11 0 0 0 1.5 0 1.11 1.11 0 0 0 .1-1.5z" fill-rule="evenodd"/>
<path d="M84.2 184.5h2.1l-1.6 1.5h1.5v.3h-2.1l1.6-1.5h-1.5z" fill-rule="evenodd"/>
<path d="M87.5 184.5h2.1l-1.6 1.5h1.5v.3h-2.1l1.6-1.5h-1.5z" fill-rule="evenodd"/>
<path d="M90.8 184.5h2.1l-1.6 1.5h1.5v.3h-2.1l1.6-1.5h-1.5z" fill-rule="evenodd"/>
<path d="M94.1 184.5h2.1l-1.6 1.5h1.5v.3h-2.1l1.6-1.5h-1.5z" fill-rule="evenodd"/>
<path d="M100.7 184.5h2.1l-1.6 1.5h1.5v.3h-2.1l1.6-1.5h-1.5z" fill-rule="evenodd"/>
<path d="M110.6 184.5h2.1l-1.6 1.5h1.5v.3h-2.1l1.6-1.5h-1.5z" fill-rule="evenodd"/>
<path d="M114.4 194.9l-.8 1.7h.2l.2-.4h.8l.2 .4h.2zM114.4 195.3l.3 .7h-.6z" fill-rule="evenodd"/>
<path d="M118.4 194.9l1.2 1.2v-1.1h.3v1.6l-1.2-1.2v1.2h-.3z" fill-rule="evenodd"/>
<path d="M124.6 194.9l1.2 1.2v-1.1h.2v1.6l-1.2-1.2v1.2h-.2z" fill-rule="evenodd"/>
<path d="M123.8 184.5h2.1l-1.6 1.5h1.5v.3h-2.1l1.6-1.5h-1.5z" fill-rule="evenodd"/>
<path d="M79.5 198.9l1.5 1.5v-1.4h.2v2l-1.4-1.5v1.4h-.3z" fill-rule="evenodd"/>
<path d="M82.3 198.9l-.9 2h.2l.3-.5h.9l.2 .5h.3zM82.3 199.4l.4 .8h-.7z" fill-rule="evenodd"/>
<path d="M90.5 198.9l-1 2h.3l.2-.5h.9l.2 .5h.3zM90.5 199.4l.3 .8h-.7z" fill-rule="evenodd"/>
<path d="M94.4 198.9l-1 2h.3l.2-.5h.9l.2 .5h.3zM94.4 199.4l.3 .8h-.7z" fill-rule="evenodd"/>
<path d="M95.5 198.9l1.4 1.5v-1.4h.3v2l-1.5-1.5v1.4h-.2z" fill-rule="evenodd"/>
<path d="M101.7 198.9l-.9 2h.2l.3-.5h.9l.2 .5h.3zM101.7 199.4l.4 .8h-.7z" fill-rule="evenodd"/>
<path d="M106.6 198.9l1.5 1.5v-1.4h.2v2l-1.4-1.5v1.4h-.3z" fill-rule="evenodd"/>
<path d="M114.1 198.9l1.5 1.5v-1.4h.2v2l-1.4-1.5v1.4h-.3z" fill-rule="evenodd"/>
<path d="M116.9 198.9l1.5 1.5v-1.4h.2v2l-1.4-1.5v1.4h-.3z" fill-rule="evenodd"/>
</g>
<g fill="none" stroke="#000" stroke-width=".22">
<path d="M100.5 131.4h2.3M103.8 129.6h2.3M100.5 147.4h2.3M103.8 155.2h2.3M110.4 159.2h2.3M110.4 145.4h2.3M120.3 145.2h2.3M33.6 174.8h2.3M40.2 168.7h2.3M46.8 173.3h2.3M110.4 175.6h2.3M110.4 167.2h2.3"/>
<path d="M110.4 166.7h2.3M113.7 174.8h2.3M120.3 160.8h2.3M123.6 163h2.3"/>
</g>
<g fill="none" stroke="#000" stroke-width=".51">
<path d="M64.7 34.3l-6.3 4.8M69.4 38.1l-3.1 2.4M69.5 35.7l-4.4 .3M78.4 31.3l-2.6 2M83.2 34.6l-4 .3M83.6 29.4a3.6 3.6 0 0 0-2.9 .2M83.6 29.4l5.7 3M88.2 34.1l-2.5 .2M92.2 35.7l.8 10.2M37.7 58.4l-.5 3.5M43.6 53.7l-2.1 1.3M51 48.9l-1.6 1"/>
<path d="M54.7 42.5l-1 2.1M60.3 42l2.5 .3 1.3-.3M93.5 51.5l.7 7.3M36 79l4.9 7.2M36.3 69.3l-.4 3.6M94.2 64.9l-5.1 13.1M45.2 92.8l6.8 10.1M86.3 85.3l-7.8 19.8M54.9 107.9l3.1 10.9M76.2 111.7l-2 8.9M60.2 126.9l5.5 19.7M72.3 129.1l-4.1 17.6"/>
</g>
<path d="M67 153.4l-.4 12M66.3 172.5l-.3 7.9" fill="none" stroke="#000" stroke-width=".25"/>
<path d="M6.4 15.9h123.8v177.8h-123.8z" fill="none" stroke="#000" stroke-width=".32"/>
<g fill="#fff">
<path d="M1.8 83.8h2.7z" fill-rule="evenodd"/>
<path d="M1.8 83.8h2.7v41.4h-2.7z" fill-rule="evenodd"/>
<path d="M132.1 125.2h2.7z" fill-rule="evenodd"/>
<path d="M132.3 83.8h2.5v41.4h-2.5z" fill-rule="evenodd"/>
</g>
<g font-size="3.1">
<text x="6.3" y="14.8">REBLL FIVE DEPARTURE</text>
<text x="6.3" y="197.9">REBLL FIVE DEPARTURE</text>
</g>
<g font-size="2.5">
<text x="6.2" y="10">(REBLL5.REBLL)</text>
<text x="2.3" y="83.8" transform="rotate(90 2.3 83.8)">NE-3, 13 JUL 2023 to 10 AUG 2023</text>
<text x="128.4" y="112.8" transform="rotate(-90 128.4 112.8)">(NARRATIVE ON FOLLOWING PAGE)</text>
<text x="134.3" y="125.2" transform="rotate(-90 134.3 125.2)">NE-3, 13 JUL 2023 to 10 AUG 2023</text>
<text x="6.3" y="202.1">(REBLL5.REBLL)</text>
</g>
<g font-size="2.4">
<text x="121.1" y="11.3">(DCA)</text>
<text x="121.4" y="201.2">(DCA)</text>
</g>
<g font-size="2.3">
<text x="61.4" y="35.6" transform="rotate(-37 61.4 35.6)">3</text>
<text x="62.8" y="34.6" transform="rotate(-37 62.8 34.6)">1 °</text>
<text x="65.3" y="34.8" transform="rotate(-4 65.3 34.8)">0</text>
<text x="67" y="34.7" transform="rotate(-4 67 34.7)">0</text>
<text x="68.7" y="34.6" transform="rotate(-4 68.7 34.6)">7 °</text>
<text x="74.1" y="32.9" transform="rotate(-37 74.1 32.9)">1</text>
<text x="75.5" y="31.9" transform="rotate(-37 75.5 31.9)">5</text>
<text x="76.9" y="30.9" transform="rotate(-37 76.9 30.9)">4 °</text>
<text x="60" y="36.7" transform="rotate(-37 60 36.7)">3</text>
<text x="79" y="38.5" transform="rotate(-5 79 38.5)">1</text>
<text x="80.7" y="38.3" transform="rotate(-5 80.7 38.3)">8</text>
<text x="82.4" y="38.2" transform="rotate(-5 82.4 38.2)">7 °</text>
<text x="91.6" y="39.3" transform="rotate(-94 91.6 39.3)">7 °</text>
<text x="91.7" y="41.1" transform="rotate(-94 91.7 41.1)">7</text>
<text x="51" y="46.9" transform="rotate(-64 51 46.9)">3</text>
<text x="51.8" y="45.3" transform="rotate(-64 51.8 45.3)">1</text>
<text x="52.5" y="43.8" transform="rotate(-64 52.5 43.8)">0 °</text>
<text x="66.9" y="44.4" transform="rotate(-37 66.9 44.4)">3</text>
<text x="68.3" y="43.3" transform="rotate(-37 68.3 43.3)">3</text>
<text x="69.7" y="42.3" transform="rotate(-37 69.7 42.3)">4 °</text>
<text x="91.9" y="42.8" transform="rotate(-94 91.9 42.8)">2</text>
<text x="45.8" y="53.5" transform="rotate(-33 45.8 53.5)">4</text>
<text x="47.3" y="52.6" transform="rotate(-33 47.3 52.6)">0 °</text>
<text x="44.4" y="54.4" transform="rotate(-33 44.4 54.4)">3</text>
<text x="92.8" y="55" transform="rotate(-94 92.8 55)">7 °</text>
<text x="92.9" y="56.7" transform="rotate(-94 92.9 56.7)">7</text>
<text x="93" y="58.5" transform="rotate(-94 93 58.5)">2</text>
<text x="38" y="65.6" transform="rotate(-83 38 65.6)">2 °</text>
<text x="37.5" y="69" transform="rotate(-83 37.5 69)">2</text>
<text x="37.7" y="67.3" transform="rotate(-83 37.7 67.3)">9</text>
<text x="88.2" y="83.5" transform="rotate(-67 88.2 83.5)">9</text>
<text x="88.9" y="81.9" transform="rotate(-67 88.9 81.9)">7 °</text>
<text x="44" y="88.7" transform="rotate(-126 44 88.7)">9 °</text>
<text x="87.5" y="85.1" transform="rotate(-67 87.5 85.1)">2</text>
<text x="45" y="90.1" transform="rotate(-126 45 90.1)">5</text>
<text x="46" y="91.5" transform="rotate(-126 46 91.5)">2</text>
<text x="60.2" y="122.4" transform="rotate(-102 60.2 122.4)">1 °</text>
<text x="60.6" y="124.1" transform="rotate(-102 60.6 124.1)">7</text>
<text x="61" y="125.7" transform="rotate(-102 61 125.7)">2</text>
<text x="74.4" y="125" transform="rotate(-78 74.4 125)">8 °</text>
<text x="73.7" y="128.4" transform="rotate(-78 73.7 128.4)">2</text>
<text x="74.1" y="126.7" transform="rotate(-78 74.1 126.7)">8</text>
<text x="62.5" y="170.6" transform="rotate(-180 62.5 170.6)">*</text>
<text x="67.2" y="171.8" transform="rotate(-88 67.2 171.8)">2</text>
<text x="67.3" y="170.1" transform="rotate(-88 67.3 170.1)">8</text>
<text x="67.4" y="168.3" transform="rotate(-88 67.4 168.3)">3 °</text>
<text x="14.6" y="181.8" transform="rotate(-90 14.6 181.8)">5000</text>
<text x="11" y="189.8" transform="rotate(-90 11 189.8)">TOP ALTITUDE:</text>
</g>
<g font-size="2">
<text x="75.4" y="11.1">RONALD REAGAN WASHINGTON NTL</text>
<text x="81" y="25.9" transform="rotate(-90 81 25.9)">515</text>
<text x="93.4" y="30.5" transform="rotate(-90 93.4 30.5)">CAPVC</text>
<text x="95.7" y="40.9" transform="rotate(-94 95.7 40.9)">(4 )</text>
<text x="55.6" y="47.8" transform="rotate(-64 55.6 47.8)">(2 )</text>
<text x="86.7" y="43.2" transform="rotate(-90 86.7 43.2)">515</text>
<text x="68.1" y="51.4" transform="rotate(-90 68.1 51.4)">515</text>
<text x="99.2" y="52" transform="rotate(-90 99.2 52)">GAITE</text>
<text x="35.7" y="55.5" transform="rotate(-90 35.7 55.5)">RGIII</text>
<text x="47.1" y="56.4" transform="rotate(-33 47.1 56.4)">(4 )</text>
<text x="55.7" y="56.7" transform="rotate(-90 55.7 56.7)">BEBLE</text>
<text x="61.4" y="58.2" transform="rotate(-90 61.4 58.2)">REVGE</text>
<text x="64.6" y="54.1" transform="rotate(-90 64.6 54.1)">220K</text>
<text x="97.1" y="56.3" transform="rotate(-94 97.1 56.3)">(6 )</text>
<text x="64.7" y="61.2" transform="rotate(-90 64.7 61.2)">1500</text>
<text x="40.4" y="68.1" transform="rotate(-83 40.4 68.1)">(6 )</text>
<text x="101.7" y="67.5" transform="rotate(-90 101.7 67.5)">LBOLT</text>
<text x="30.9" y="81.5" transform="rotate(-90 30.9 81.5)">CUKLI</text>
<text x="91.4" y="83.8" transform="rotate(-67 91.4 83.8)">9 )</text>
<text x="47" y="87.6" transform="rotate(-126 47 87.6)">5 )</text>
<text x="48.3" y="89.5" transform="rotate(-126 48.3 89.5)">(1</text>
<text x="90.5" y="85.9" transform="rotate(-67 90.5 85.9)">(1</text>
<text x="49.8" y="113.3" transform="rotate(-90 49.8 113.3)">DUDDD</text>
<text x="82.7" y="114.4" transform="rotate(-90 82.7 114.4)">TEZER</text>
<text x="63.5" y="122.1" transform="rotate(-102 63.5 122.1)">5 )</text>
<text x="64" y="124.3" transform="rotate(-102 64 124.3)">(1</text>
<text x="77.1" y="125.9" transform="rotate(-78 77.1 125.9)">2 )</text>
<text x="73.4" y="155.1" transform="rotate(-90 73.4 155.1)">REBLL</text>
<text x="75.9" y="155.1" transform="rotate(-90 75.9 155.1)">5000</text>
<text x="60.5" y="167.7" transform="rotate(-88 60.5 167.7)">0</text>
<text x="60.5" y="166.1" transform="rotate(-88 60.5 166.1)">0</text>
<text x="63.6" y="167" transform="rotate(-88 63.6 167)">0</text>
<text x="42.5" y="170.3" transform="rotate(-90 42.5 170.3)">climb of 500' per NM to 515.</text>
<text x="60.3" y="172.3" transform="rotate(-88 60.3 172.3)">1</text>
<text x="60.3" y="170.8" transform="rotate(-88 60.3 170.8)">2</text>
<text x="60.4" y="169.2" transform="rotate(-88 60.4 169.2)">3</text>
<text x="63.5" y="171.6" transform="rotate(-88 63.5 171.6)">5</text>
<text x="63.5" y="170.1" transform="rotate(-88 63.5 170.1)">2</text>
<text x="63.6" y="168.6" transform="rotate(-88 63.6 168.6)">0</text>
<text x="70.3" y="168.9" transform="rotate(-88 70.3 168.9)">5 )</text>
<text x="35.9" y="176.3" transform="rotate(-90 35.9 176.3)">climb of 825' per NM to 600.</text>
<text x="49.1" y="174.8" transform="rotate(-90 49.1 174.8)">climb of 540' per NM to 640.</text>
<text x="99.5" y="177.9" transform="rotate(-90 99.5 177.9)">outbound course to ensure avoidance of P-56 boundary.</text>
<text x="106.1" y="177.9" transform="rotate(-90 106.1 177.9)">heading 007°, turn left as soon as practical to</text>
<text x="109.4" y="177.9" transform="rotate(-90 109.4 177.9)">intercept course 331° to REVGE.</text>
<text x="116" y="177.9" transform="rotate(-90 116 177.9)">Ntl Airport noise abatement and prohibited</text>
<text x="119.3" y="177.9" transform="rotate(-90 119.3 177.9)">area (P-56) avoidance procedures as defined in</text>
<text x="122.6" y="177.9" transform="rotate(-90 122.6 177.9)">the Chart Supplement Special Notices.</text>
<text x="29.3" y="185.2" transform="rotate(-90 29.3 185.2)">TAKEOFF MINIMUMS:</text>
<text x="32.6" y="185.2" transform="rotate(-90 32.6 185.2)">Rwy 1: Standard with minimum</text>
<text x="39.2" y="185.2" transform="rotate(-90 39.2 185.2)">Rwys 15, 19: Standard with minimum</text>
<text x="45.8" y="185.2" transform="rotate(-90 45.8 185.2)">Rwy 33: Standard with minimum</text>
<text x="73.1" y="190.8" transform="rotate(-90 73.1 190.8)">OTTTO</text>
<text x="86.2" y="186.4" transform="rotate(-90 86.2 186.4)">NOTE:RNAV 1.</text>
<text x="89.5" y="186.4" transform="rotate(-90 89.5 186.4)">NOTE:RADAR required.</text>
<text x="92.8" y="186.4" transform="rotate(-90 92.8 186.4)">NOTE:DME/DME/IRU or GPS required.</text>
<text x="96.1" y="186.4" transform="rotate(-90 96.1 186.4)">NOTE:Departing Rwy 1 requires expeditious intercept of</text>
<text x="102.7" y="186.4" transform="rotate(-90 102.7 186.4)">NOTE:Rwy 1 departures remain clear of P-56, climb</text>
<text x="112.6" y="186.4" transform="rotate(-90 112.6 186.4)">NOTE:Pilots shall comply with Ronald Reagan Washington</text>
<text x="125.8" y="186.4" transform="rotate(-90 125.8 186.4)">NOTE:Turbo-jets only.</text>
<text x="75.7" y="200.9">RONALD REAGAN WASHINGTON NTL</text>
</g>
<g font-size="1.7">
<text x="27.8" y="9.6">21112</text>
<text x="111.2" y="14.9">WASHINGTON, DC</text>
<text x="26" y="24" transform="rotate(-90 26 24)">257.6</text>
<text x="31.1" y="24" transform="rotate(-90 31.1 24)">257.6</text>
<text x="36.2" y="24" transform="rotate(-90 36.2 24)">257.2</text>
<text x="10.8" y="24.9" transform="rotate(-90 10.8 24.9)">D-ATIS</text>
<text x="13.3" y="25.4" transform="rotate(-90 13.3 25.4)">132.65</text>
<text x="15.9" y="28.3" transform="rotate(-90 15.9 28.3)">CLNC DEL</text>
<text x="18.4" y="25.4" transform="rotate(-90 18.4 25.4)">128.25</text>
<text x="21" y="24.7" transform="rotate(-90 21 24.7)">CPDLC</text>
<text x="23.5" y="29" transform="rotate(-90 23.5 29)">GND CON</text>
<text x="53.8" y="29.3" transform="rotate(-90 53.8 29.3)">P-56A</text>
<text x="26" y="31.5" transform="rotate(-90 26 31.5)">121.7</text>
<text x="31.1" y="31.5" transform="rotate(-90 31.1 31.5)">119.1</text>
<text x="36.2" y="32.9" transform="rotate(-90 36.2 32.9)">118.95</text>
<text x="33.6" y="39.5" transform="rotate(-90 33.6 39.5)">POTOMAC DEP CON</text>
<text x="46.3" y="40.8" transform="rotate(-90 46.3 40.8)">P-56B</text>
<text x="28.6" y="42.1" transform="rotate(-90 28.6 42.1)">WASHINGTON TOWER</text>
<text x="127.8" y="43" transform="rotate(-90 127.8 43)">NOTE: Chart not to scale.</text>
<text x="111.4" y="196.6">WASHINGTON, DC</text>
<text x="27.9" y="201.6">31DEC20</text>
</g>
</svg>
